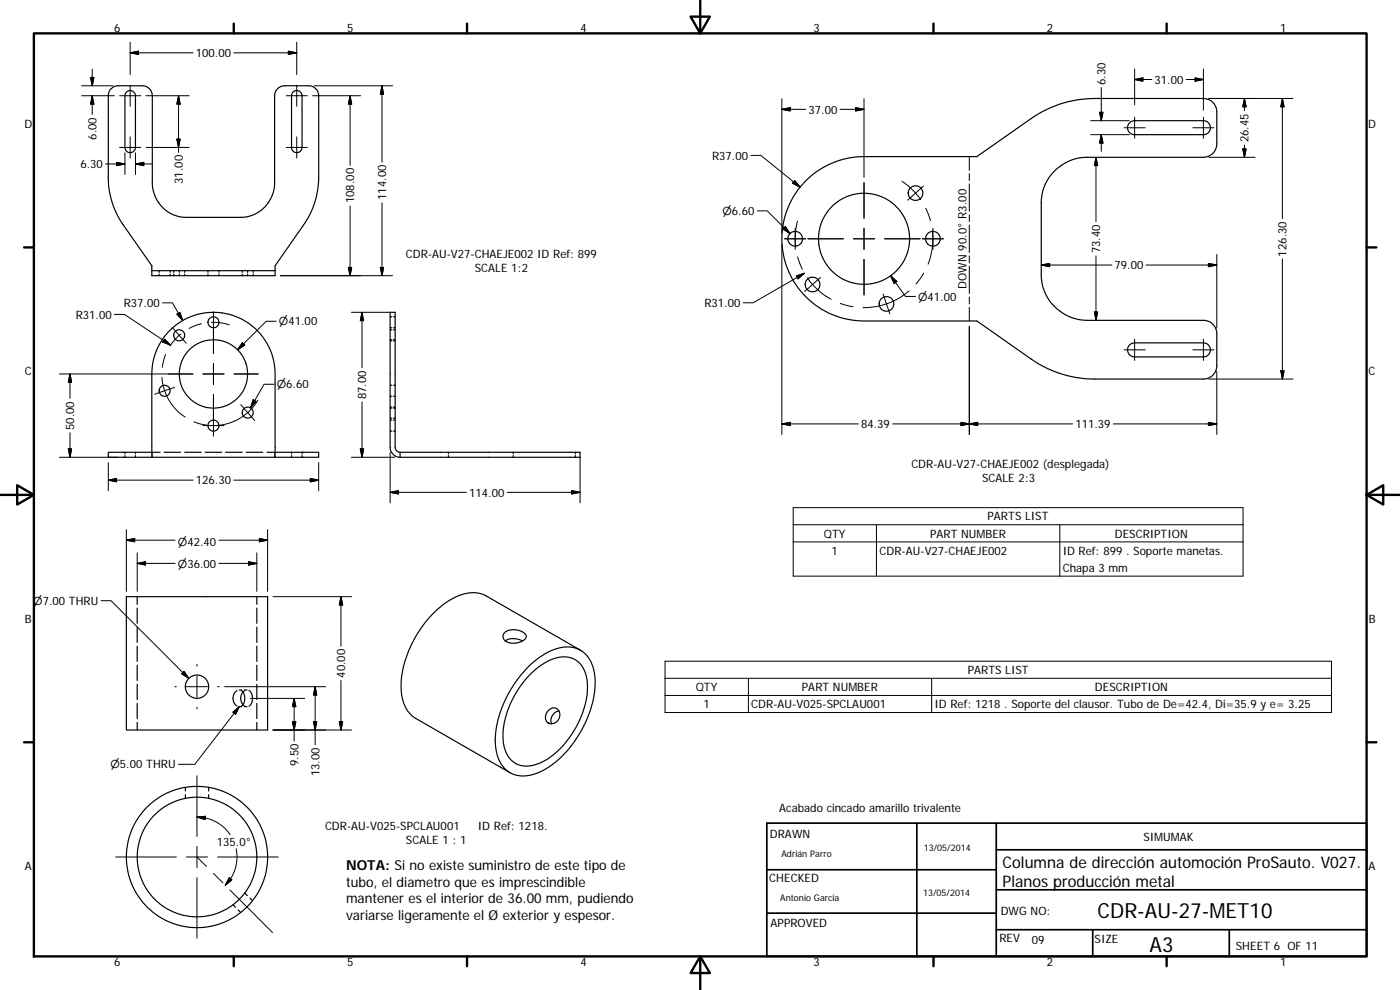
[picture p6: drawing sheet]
<svg xmlns="http://www.w3.org/2000/svg" width="420mm" height="297mm" viewBox="0 0 420 297" stroke-linecap="round" stroke-linejoin="round" font-family="sans-serif">
<g fill="none" stroke="#000" stroke-width=".36">
<path d="M38 27.6a1.57 1.57 0 0 1 1.7-.3 1.57 1.57 0 0 1 .9 1.4v15.5a1.58 1.58 0 0 1-1.5 1.6 1.58 1.58 0 0 1-1.6-1.6v-15.5zM87.9 27.6a1.58 1.58 0 0 1 1.8-.3 1.58 1.58 0 0 1 .9 1.4v15.5a1.58 1.58 0 0 1-1.5 1.6 1.58 1.58 0 0 1-1.6-1.6v-15.5zM339 36.9l.8-.6 .7-.1h20.7a2.1 2.1 0 0 1 2.1 2.1 2.1 2.1 0 0 1-2.1 2.1h-20.7a2.08 2.08 0 0 1-1.9-1.2 2.08 2.08 0 0 1 .4-2.3zM241.9 54.2a24.8 24.8 0 0 1 17.4-7.2h33.9l16.2-11.4a33.1 33.1 0 0 1 19.2-6.1h32.6a4 4 0 0 1 4 4v9.7a4 4 0 0 1-4 4h-35a13.8 13.8 0 0 0-13.7 13.6v21.7a13.9 13.9 0 0 0 13.7 13.6h35a4 4 0 0 1 4 4v9.6a4 4 0 0 1-4 4h-32.6a33.3 33.3 0 0 1-19.2-6l-16.2-11.4h-33.9a24.7 24.7 0 0 1-22.8-15.2 24.7 24.7 0 0 1 5.4-26.9zM45.6 81.2h37M45.6 81.2v1.5h37v-1.5M47.8 81.2v.5M47.8 82.2v.5M51.1 81.2v.5M51.1 82.2v.5M52.1 81.2v.5M52.1 82.2v.5"/>
<path d="M53.8 81.2v.5M53.8 82.2v.5M55.4 81.2v.5M55.4 82.2v.5M62.4 81.2v.5M62.4 82.2v.5M65.7 81.2v.5M65.7 82.2v.5M72.7 81.2v.5M72.7 82.2v.5M74.3 81.2v.5M74.3 82.2v.5"/>
<path d="M76 81.2v.5M76 82.2v.5M82.6 81.2v-1.5l8.5-12.2a25.1 25.1 0 0 0 4.5-14.3v-24.5a3 3 0 0 0-3-3h-7.2a3 3 0 0 0-3 3v26.2a10.3 10.3 0 0 1-10.2 10.3h-16.3a10.3 10.3 0 0 1-10.2-10.3v-26.2a3 3 0 0 0-3-3h-7.2a2.96 2.96 0 0 0-3 3v24.5a24.9 24.9 0 0 0 4.5 14.3l8.6 12.2v1.5M117.1 99h.5M117.1 98.3h.5M117.1 95h.5M118.1 99h.5M118.1 98.3h.5M118.1 95h.5M117.1 102h.5M117.1 102.3h.5M117.1 118.9h.5"/>
<path d="M117.1 115.6h.5M118.1 102h.5M118.1 102.3h.5M118.1 118.9h.5M118.1 115.6h.5M339 103.5l.5-.4 1-.2h20.7a2.11 2.11 0 0 1 2.1 2.1 2.11 2.11 0 0 1-2.1 2.1h-20.7a2.11 2.11 0 0 1-1.9-1.3 2.11 2.11 0 0 1 .4-2.3zM37.5 135.7v.5M37.5 136.7v.5M40.6 135.7v.5M40.6 136.7v.5M45.7 135.7v.5M45.7 136.7v.5"/>
<path d="M48 135.7h-15.5v1.5h63.1v-1.5h-15.5M49.3 135.7h4.9M55.4 135.7h5M61.6 135.7h4.9M67.7 135.7h5M73.9 135.7h5M82.4 135.7v.5M82.4 136.7v.5M82.6 137.2v-25a18.5 18.5 0 0 0-18.5-18.5 18.5 18.5 0 0 0-18.5 18.5v25M87.5 135.7v.5M87.5 136.7v.5M90.6 135.7v.5"/>
<path d="M90.6 136.7v.5M117.1 122.4h.5M117.1 129.3h.5M117.1 126h.5M117.1 125.5h.5M117.1 122.2h.5M118.1 122.4h.5M118.1 129.3h.5M118.1 126h.5M118.1 125.5h.5M118.1 122.2h.5M120.1 135.7a1.52 1.52 0 0 1-1.5-1.5v-40.5h-1.5v40.5a3 3 0 0 0 3 3"/>
<path d="M120.1 135.7h54v1.5h-54M120.1 135.7v1.5M134.6 135.7v.5M134.6 136.7v.5M154 135.7v.5M154 136.7v.5M172.7 135.7v.5M172.7 136.7v.5M37.9 179h42.4v40h-42.4zM41.2 179v2.3M77.1 179v2.3M41.2 182.5v4.5"/>
<path d="M41.2 188.2v4.5M41.2 193.9v4.6M41.2 199.6v4.6M77.1 182.5v4.5M77.1 188.2v4.5M77.1 193.9v4.6M77.1 199.6v4.6M151.4 189.9a4.7 4.7 0 0 1 6.5 .9 3.1 3.1 0 0 1-3.1 2.2 3 3 0 0 1-3.9-2.1zM151.6 192.3a5.1 5.1 0 0 1 5.2 0M174.2 195.1l-28.3-16.3a10.2 10.2 0 0 0-10 .7 32.5 32.5 0 0 0-15.5 27 10.3 10.3 0 0 0 4.4 9.1l28.2 16.2M41.2 205.3v4.6M41.2 211v4.6"/>
<path d="M41.2 216.7v2.3M71.1 207.2a2.87 2.87 0 0 0 0 4.6M71.8 207h.8M71.8 212h.8M72.4 207.2a3.1 3.1 0 0 1 0 4.7M73.3 207h.8M73.3 212h.8M73.4 207.2a2.87 2.87 0 0 0 0 4.6M74.7 207.2a3.1 3.1 0 0 1 0 4.7M77.1 205.3v4.6M77.1 211v4.6M77.1 216.7v2.3"/>
<path d="M158.5 200.1a17.4 17.4 0 0 1 12.4-6 8.2 8.2 0 0 1 7.4 7.3 28.3 28.3 0 0 1-5.4 20.4 24.8 24.8 0 0 1-13.6 10.8 8.1 8.1 0 0 1-10.3-7 28.3 28.3 0 0 1 5.4-20.4l2-2.7zM159.3 202.2a14.7 14.7 0 0 1 10.7-5.1 7 7 0 0 1 6.1 6.6 26.4 26.4 0 0 1-7.4 20.3 15.1 15.1 0 0 1-11.4 5.8 7 7 0 0 1-6.2-6.6 25.8 25.8 0 0 1 6.2-18.8zM164.7 213a1.97 1.97 0 0 1 2.7-.2 1.97 1.97 0 0 1 .5 2.6 2.17 2.17 0 0 1-2 1.7 2.17 2.17 0 0 1-2.2-1.3l.1-1.4zM167.8 213.3a2.92 2.92 0 0 0-2.3 3.9M55.6 236.2v1.1M55.6 238.4v1.1M62.6 236.2v1.1M62.6 238.4v1.1M69.9 271.5l.8 .7M71.5 273l.8 .8M73.5 267.9l.7 .8M75 269.5l.8 .7"/>
<circle cx="274.7" cy="57.9" r="2.2"/>
<circle cx="238.6" cy="71.6" r="2.2"/>
<circle cx="259.3" cy="71.6" r="13.7"/>
<circle cx="280" cy="71.6" r="2.2"/>
<circle cx="64.1" cy="96.7" r="1.66"/>
<circle cx="243.8" cy="85.4" r="2.2"/>
<circle cx="266.1" cy="91.2" r="2.2"/>
<circle cx="49.4" cy="117.3" r="1.64"/>
<circle cx="53.8" cy="100.6" r="1.64"/>
<circle cx="64.1" cy="112.2" r="10.2"/>
<circle cx="64.1" cy="127.7" r="1.65"/>
<circle cx="74.3" cy="123.8" r="1.65"/>
<circle cx="59.1" cy="206" r="3.5"/>
<circle cx="59.1" cy="257.1" r="21.2"/>
<circle cx="59.1" cy="257.1" r="18"/>
</g>
<g fill="none" stroke="#000" stroke-width=".3">
<path d="M39.1 12.7v9.7M39.1 15.9l2.5-.6v1zM39.1 15.9h18.9M70.2 15.9h18.9M86.5 15.3l2.6 .6-2.6 .4zM89.1 12.7v9.7M24.5 28.7h9.8M24.5 25.7h9.4M27.2 23.2h1l-.5 2.5zM27.7 20.7v5M27.7 28.7v5.6M27.7 28.7l.5 2.5h-1z"/>
<path d="M35.9 28.7h6.4M39.1 25.5v6.4M43.8 28.7h13M53.6 28.7v17M53.6 28.7l.5 2.5h-1zM85.9 28.7h6.3M89.1 25.5v6.4M93.8 28.7h14.4M94.2 25.7h23.6M105.1 28.7l.4 2.5h-.9zM105.1 28.7v20.9M114.6 25.7v22.9"/>
<path d="M114.6 25.7l.5 2.5h-1zM234.6 29.6v40.4M234.6 32.8l2.6-.5v1zM234.6 32.8h7.2M252.1 32.8h7.2M256.8 32.3l2.5 .5-2.5 .5zM259.3 29.6v23.6M327.3 36.2h11.6M330 33.7h1l-.5 2.5zM330.5 26.3v9.9M337.3 38.3h6.4M340.5 20.7v10.8"/>
<path d="M340.5 35.2v6.3M340.5 23.9l2.5-.5v1zM345.7 23.9h-5.2M356 23.9h5.2M358 38.3h6.3M358.7 23.4l2.5 .5-2.5 .5zM361.2 20.7v12.3M361.2 35.2v6.3M373.5 29.5v3.7M373.5 29.5l.5 2.5h-1zM384.9 29.5l.5 2.5h-1zM384.9 29.5v36.1"/>
<path d="M388 29.5h-25.2M31.7 49.2h5.8M35 48.7l2.5 .5-2.5 .5zM35.9 44.2h6.4M37.5 45.8v6.6M39.1 41.1v6.3M40.6 45.8v6.6M40.6 49.2l2.5-.5v1zM40.6 49.2h5M43.8 44.2h13M53.1 41.7h1l-.5 2.5zM85.9 44.2h6.3"/>
<path d="M89.1 41.1v6.3M225.4 46.6h3l11.7 9.6M238.5 54.2l1.6 2-2.2-1.2zM259.3 54.8v10.7M270.7 54.4l1.8 1.3 2.3 2.2M274.8 57.9l-2.4 2.1M274.8 57.9l1.5 2M277.2 55.8l-2.4 2.1M290.9 47v4.1M290.9 52.1v2.1M290.9 55.2v8.2M327.3 40.4h11.6"/>
<path d="M328.9 47.2v19.3M328.9 47.2l.5 2.5h-.9zM330.5 40.4v5M330.5 40.4l.5 2.5h-1zM362.8 47.2h13.8M373 44.7h1l-.5 2.5zM373.5 43.5v3.7M105.1 61.8v20.9M114.6 60.8v21.9M227.3 63.3h3l6.8 6.8M234.6 73.3v57.1M235.7 68l1.4 2.1-2.1-1.4z"/>
<path d="M238.6 68.5v6.3M239.3 66.3a20.9 20.9 0 0 0-.5 7.8M239.4 77.1l1.4 3.7M241.8 71.6h-6.3M253.1 71.6h-10.6M259.3 68.5v6.3M259.3 77.8v10.7M262.5 71.6h-6.4M276.2 71.6h-10.7M276.8 71.6h6.4M277.8 62.5l1.4 3.7M279.8 69.1a20.6 20.6 0 0 1-1.3 10.2"/>
<path d="M280 68.5v6.3M290.9 64.5v2M290.9 67.5v8.3M290.9 76.8v2M290.9 79.9v8.2M312.5 79.5l2.5-.5v1zM312.5 79.5h21.2M328.9 76.8v19.3M344 79.5h21.2M362.7 79l2.5 .5-2.5 .5zM365.2 76.3v22.2M384.9 77.7v36"/>
<path d="M34.3 94.3h3.1l13.8 9.3M48.8 90.9h2.9l3.1 5.3M51.7 98.2l4.2 4.8M53.1 94.3l.9-.5 .8 2.4zM60.5 97.1l-3.7 1.5M63.4 96.7l2.6 .1 2.8 .7M64.1 93.5v12.5M82.9 96.4h-3l-8.6 8.5M84.2 82.7h33.6M104.6 80.2h.9l-.4 2.5zM105.5 93.7h11.5M108.6 93.7v16.6"/>
<path d="M108.6 93.7l.5 2.5h-1zM114.1 80.2h1l-.5 2.5zM239 82.8l2.4-.8-1.9 1.7zM241.4 82l-15.4 8.8h-2.9M242.3 83.4a20.3 20.3 0 0 0 7.1 6.4M246.2 83.2l-4.7 4.3M252.2 91l3.8 1.1M265 88.2l1 3M266 91.2l-3.1 .8-3.9 .3M266 91.2l1.1 3M267.3 82.7l1.9 1.8-.9 .6zM267.3 82.7l4.4 6.2h3.1"/>
<path d="M272.8 87.3a19.5 19.5 0 0 1-6.8 3.9M277.2 82l-2.3 3.2M290.9 89.1v2.1M290.9 92.2v4.1M290.9 97.9v32.5M328.5 93.6h.9l-.5 2.5zM21 112.2v7.3M21 112.2l.5 2.5h-1zM48.6 113.2a15.3 15.3 0 0 0 7 12M49.4 101.8l1.8 1.8-2.4-1zM49.7 106.4l-1 3.8M52.4 116.2l-6 2.1"/>
<path d="M54.3 100.2l-1.7 1.6-1.5 1.9M57.9 112.2h-40.1M60.9 112.2h6.3M64.1 109v6.4M64.1 118.4v12.5M70.2 112.2h7.3M72.7 102.8l.7 .7-2.1 1.4zM76 120l.8 .4-1.6 2zM82.3 115.3h-3l-4.1 7.1M337.3 105h6.4M340.5 101.8v6.3M358 105h6.3"/>
<path d="M361.2 101.8v6.3M362.8 113.7h25.2M365.2 111.4v19M384.4 111.3h1l-.5 2.4zM17.8 137.2h17.6M20.5 134.7h1l-.5 2.5zM21 129.8v7.4M32.5 138.8v8.4M58.2 126.6l3.9 1M60.9 127.7h6.3M72.3 121.4l4.1 4.8M77.4 120.1a15.4 15.4 0 0 1-12.3 7.6"/>
<path d="M95.6 138.8v8.4M105.5 137.2h13M108.1 134.7h1l-.5 2.5zM108.6 120.6v16.6M117.1 135.8v15.1M174.1 137.3v13.6M234.6 127.2l2.6-.5v1zM234.6 127.2h23M267.9 127.2h54M288.4 126.7l2.5 .5-2.5 .5zM290.9 127.2l2.5-.5v1zM334.1 127.2h31.1"/>
<path d="M362.7 126.7l2.5 .5-2.5 .5zM32.5 144.1l2.5-.5v1zM32.5 144.1h25.5M37.9 158.9v18.5M70.2 144.1h25.4M80.3 158.9v18.5M93.1 143.6l2.5 .5-2.5 .5zM117.1 147.7l2.5-.5v1zM117.1 147.7h22.9M152.2 147.7h21.9M171.6 147.2l2.5 .5-2.5 .5zM238.1 152.3h135v20.6h-135z"/>
<path d="M238.1 157.4h135M263 157.4v15.5M318.1 157.4v15.5M37.9 162.1l2.5-.5v1zM41.2 169l2.5-.4v.9zM41.2 169h11.4M41.2 165.9v11.5M52.6 162.1h-14.7M65.7 162.1h14.6M65.7 169h11.4M74.6 168.6l2.5 .4-2.5 .5zM77.1 165.9v11.5"/>
<path d="M77.8 161.6l2.5 .5-2.5 .5zM81.9 179h23.6M102.3 179v14.9M102.3 179l.5 2.5h-1zM238.1 162.6h135M30.3 180.2h3l23.4 23.3M59.1 199.3v.6M199.6 198.4h200v15.4h-200zM52.5 206h.4M54.5 202.1l.7-.7 1.5 2.1zM55.9 206h6.4M59.1 202.9v6.3"/>
<path d="M59.1 212.2v.5M65.3 206h.5M67.4 206h30.4M69.9 213.7l1.9-1.7-1.1 2.3zM71.8 212l-13.3 17.3h-5M75.1 209.6h16.3M87.8 216.5h1l-.5 2.5zM88.3 209.5v12.8M88.3 209.6l.5 2.4h-1zM94.1 216.5h.9l-.4 2.5zM94.6 206v17.4M94.6 206l.4 2.5h-.9z"/>
<path d="M101.8 216.5h1l-.5 2.5zM102.3 204.2v14.8M105.5 219h-23.6M199.6 203.5h200M199.6 208.7h200M224.6 203.5v10.3M279.6 203.5v10.3M59.1 232.7v18.3M34.7 257.1h18.2M55.9 257.1h6.4M59.1 245.2l2.5-.3v1zM59.1 254v6.3"/>
<path d="M59.1 245.2a12 12 0 0 1 8.9 3.9l1.1 1.3M59.2 257.3l2.7 2.6M65.3 257.1h18.2M70.9 254.7a12.2 12.2 0 0 1-1.7 9l-1.6 1.9M59.1 263.3v18.2M64.1 262.1l2.8 2.8M68.8 263.4l.8 .6-2 1.6zM69 267l2.8 2.8M71.7 269.7l10.1 10.1"/>
</g>
<g fill="none" stroke="#000" stroke-width=".71">
<path d="M10.2 10h399.9v277h-399.9zM70.2 7.1v2.9M140.2 7.1v2.9M207.3 5h5.8l-2.9 5zM210.2 0v10M280.2 7.1v2.9M350.1 7.1v2.9M7.2 74.2h3M410.1 74.2h3M.2 148.5h10M5.2 145.6l5 2.9-5 2.9zM410.1 148.5l5-2.9v5.8z"/>
<path d="M410.1 148.5h10M7.2 222.7h3M410.1 222.7h3M70.2 287v2.9M140.2 287v2.9M210.2 287l2.9 5h-5.8zM210.2 287v10M280.2 287v2.9M350.1 287v2.9"/>
</g>
<path d="M230.1 247h180v40h-180zM275.2 247v40M299 255h111.1M299 247v40M230.1 274h68.9M230.1 261h68.9M299 279h111.1M299 267h111.1M327.9 279v8M368.9 279v8" fill="none" stroke="#000" stroke-width=".51"/>
<g fill="#000" stroke="#000" stroke-width=".3">
<path d="M39.1 15.9l2.5-.6v1zM86.5 15.3l2.6 .6-2.6 .4zM27.2 23.2h1l-.5 2.5zM27.7 28.7l.5 2.5h-1zM53.6 28.7l.5 2.5h-1zM105.1 28.7l.4 2.5h-.9zM114.6 25.7l.5 2.5h-1zM234.6 32.8l2.6-.5v1zM256.8 32.3l2.5 .5-2.5 .5zM330 33.7h1l-.5 2.5zM340.5 23.9l2.5-.5v1zM358.7 23.4l2.5 .5-2.5 .5z"/>
<path d="M373.5 29.5l.5 2.5h-1zM384.9 29.5l.5 2.5h-1zM35 48.7l2.5 .5-2.5 .5zM40.6 49.2l2.5-.5v1zM53.1 41.7h1l-.5 2.5zM238.5 54.2l1.6 2-2.2-1.2zM328.9 47.2l.5 2.5h-.9zM330.5 40.4l.5 2.5h-1zM373 44.7h1l-.5 2.5zM235.7 68l1.4 2.1-2.1-1.4zM312.5 79.5l2.5-.5v1zM53.1 94.3l.9-.5 .8 2.4z"/>
<path d="M104.6 80.2h.9l-.4 2.5zM108.6 93.7l.5 2.5h-1zM114.1 80.2h1l-.5 2.5zM239 82.8l2.4-.8-1.9 1.7zM267.3 82.7l1.9 1.8-.9 .6zM328.5 93.6h.9l-.5 2.5zM362.7 79l2.5 .5-2.5 .5zM21 112.2l.5 2.5h-1zM49.4 101.8l1.8 1.8-2.4-1zM72.7 102.8l.7 .7-2.1 1.4zM76 120l.8 .4-1.6 2zM384.4 111.3h1l-.5 2.4z"/>
<path d="M20.5 134.7h1l-.5 2.5zM108.1 134.7h1l-.5 2.5zM234.6 127.2l2.6-.5v1zM288.4 126.7l2.5 .5-2.5 .5zM290.9 127.2l2.5-.5v1zM362.7 126.7l2.5 .5-2.5 .5zM32.5 144.1l2.5-.5v1zM93.1 143.6l2.5 .5-2.5 .5zM117.1 147.7l2.5-.5v1zM171.6 147.2l2.5 .5-2.5 .5zM37.9 162.1l2.5-.5v1zM41.2 169l2.5-.4v.9z"/>
<path d="M74.6 168.6l2.5 .4-2.5 .5zM77.8 161.6l2.5 .5-2.5 .5zM102.3 179l.5 2.5h-1zM54.5 202.1l.7-.7 1.5 2.1zM69.9 213.7l1.9-1.7-1.1 2.3zM87.8 216.5h1l-.5 2.5zM88.3 209.6l.5 2.4h-1zM94.1 216.5h.9l-.4 2.5zM94.6 206l.4 2.5h-.9zM101.8 216.5h1l-.5 2.5zM59.1 245.2l2.5-.3v1zM68.8 263.4l.8 .6-2 1.6z"/>
</g>
<g font-size="6.3">
<text x="329.4" y="275.4">CDR-AU-27-MET10</text>
<text x="345" y="285.6">A3</text>
</g>
<g font-size="4.8">
<text x="300.9" y="260.4">Columna de dirección automoción ProSauto. V027.</text>
<text x="300.9" y="266.2">Planos producción metal</text>
</g>
<g font-size="4.1">
<text x="103.9" y="261.1">NOTA: Si no existe suministro de este tipo de</text>
<text x="103.9" y="266">tubo, el diametro que es imprescindible</text>
<text x="103.9" y="271">mantener es el interior de 36.00 mm, pudiendo</text>
<text x="103.9" y="275.9">variarse ligeramente el Ø exterior y espesor.</text>
</g>
<g font-size="3.5">
<text x="34.2" y="9.6">6</text>
<text x="104.2" y="9.6">5</text>
<text x="174.2" y="9.6">4</text>
<text x="244.2" y="9.6">3</text>
<text x="314.2" y="9.6">2</text>
<text x="384.2" y="9.6">1</text>
<text x="58.8" y="17.1">100.00</text>
<text x="331.8" y="25.5" transform="rotate(-90 331.8 25.5)">6.30</text>
<text x="346.5" y="25.1">31.00</text>
<text x="242.6" y="34.1">37.00</text>
<text x="7.3" y="38.4">D</text>
<text x="29" y="41.9" transform="rotate(-90 29 41.9)">6.00</text>
<text x="410.6" y="38.4">D</text>
<text x="213.7" y="47.9">R37.00</text>
<text x="374.7" y="42.7" transform="rotate(-90 374.7 42.7)">26.45</text>
<text x="24.1" y="50.5">6.30</text>
<text x="54.9" y="55.2" transform="rotate(-90 54.9 55.2)">31.00</text>
<text x="106.3" y="61" transform="rotate(-90 106.3 61)">108.00</text>
<text x="115.9" y="60" transform="rotate(-90 115.9 60)">114.00</text>
<text x="121.8" y="77.5">CDR-AU-V27-CHAEJE002 ID Ref: 899</text>
<text x="330.2" y="76" transform="rotate(-90 330.2 76)">73.40</text>
<text x="386.1" y="77" transform="rotate(-90 386.1 77)">126.30</text>
<text x="142.5" y="81.7">SCALE 1:2</text>
<text x="334.5" y="80.8">79.00</text>
<text x="290" y="86.6" transform="rotate(-90 290 86.6)">DOWN 90.0° R3.00</text>
<text x="22.7" y="95.6">R31.00</text>
<text x="37.1" y="92.2">R37.00</text>
<text x="211.4" y="92.1">R31.00</text>
<text x="7.4" y="112.6">C</text>
<text x="410.8" y="112.6">C</text>
<text x="109.9" y="119.8" transform="rotate(-90 109.9 119.8)">87.00</text>
<text x="22.3" y="129.1" transform="rotate(-90 22.3 129.1)">50.00</text>
<text x="258.4" y="128.5">84.39</text>
<text x="322.7" y="128.5">111.39</text>
<text x="273.5" y="140.6">CDR-AU-V27-CHAEJE002 (desplegada)</text>
<text x="58.8" y="145.4">126.30</text>
<text x="140.8" y="149">114.00</text>
<text x="294.7" y="144.8">SCALE 2:3</text>
<text x="247.3" y="161.3">QTY</text>
<text x="279.1" y="161.3">PART NUMBER</text>
<text x="296.4" y="156.2">PARTS LIST</text>
<text x="334.6" y="161.3">DESCRIPTION</text>
<text x="249.6" y="166.4">1</text>
<text x="263.9" y="166.4">CDR-AU-V27-CHAEJE002</text>
<text x="318.9" y="166.5">ID Ref: 899 . Soporte manetas.</text>
<text x="318.9" y="171.6">Chapa 3 mm</text>
<text x="7.5" y="186.9">B</text>
<text x="410.8" y="186.9">B</text>
<text x="103.6" y="203.4" transform="rotate(-90 103.6 203.4)">40.00</text>
<text x="290.4" y="202.2">PARTS LIST</text>
<text x="208.8" y="207.4">QTY</text>
<text x="240.7" y="207.3">PART NUMBER</text>
<text x="328.6" y="207.4">DESCRIPTION</text>
<text x="211.1" y="212.5">1</text>
<text x="225.5" y="212.5">CDR-AU-V025-SPCLAU001</text>
<text x="280.5" y="212.5">ID Ref: 1218 . Soporte del clausor. Tubo de De=42.4, Di=35.9 y e= 3.25</text>
<text x="89.5" y="229.9" transform="rotate(-90 89.5 229.9)">9.50</text>
<text x="95.9" y="232.9" transform="rotate(-90 95.9 232.9)">13.00</text>
<text x="233.9" y="243.6">Acabado cincado amarillo trivalente</text>
<text x="97.5" y="249">CDR-AU-V025-SPCLAU001</text>
<text x="143.4" y="249">ID Ref: 1218.</text>
<text x="231.1" y="251.4">DRAWN</text>
<text x="65.1" y="253.8">135.0°</text>
<text x="121.8" y="253.2">SCALE 1 : 1</text>
<text x="343.1" y="252.3">SIMUMAK</text>
<text x="7.4" y="261.1">A</text>
<text x="410.8" y="261.1">A</text>
<text x="230.9" y="264.6">CHECKED</text>
<text x="300.3" y="274.5">DWG NO:</text>
<text x="231.3" y="278.2">APPROVED</text>
<text x="299.9" y="282.6">REV</text>
<text x="309.7" y="283.3">09</text>
<text x="328.5" y="283">SIZE</text>
<text x="370.9" y="285.1">SHEET 6 OF 11</text>
<text x="34.2" y="289.9">6</text>
<text x="104.2" y="289.9">5</text>
<text x="174.2" y="289.9">4</text>
<text x="244.2" y="289.9">3</text>
<text x="314.2" y="289.9">2</text>
<text x="384.2" y="289.9">1</text>
</g>
<g font-size="3.3">
<text x="216.8" y="64.5">⌀6.60</text>
<text x="275.5" y="90.2">⌀41.00</text>
<text x="83.7" y="97.6">⌀41.00</text>
<text x="83.1" y="116.5">⌀6.60</text>
<text x="53.4" y="163.8">⌀42.40</text>
<text x="53.4" y="170.3">⌀36.00</text>
<text x="10" y="181.5">⌀7.00 THRU</text>
<text x="33.2" y="230.6">⌀5.00 THRU</text>
</g>
<g font-size="2.7">
<text x="234.5" y="257.1">Adrián Parro</text>
<text x="277.3" y="255.2">13/05/2014</text>
<text x="277" y="268.7">13/05/2014</text>
<text x="234.2" y="270.2">Antonio Garcia</text>
</g>
</svg>
